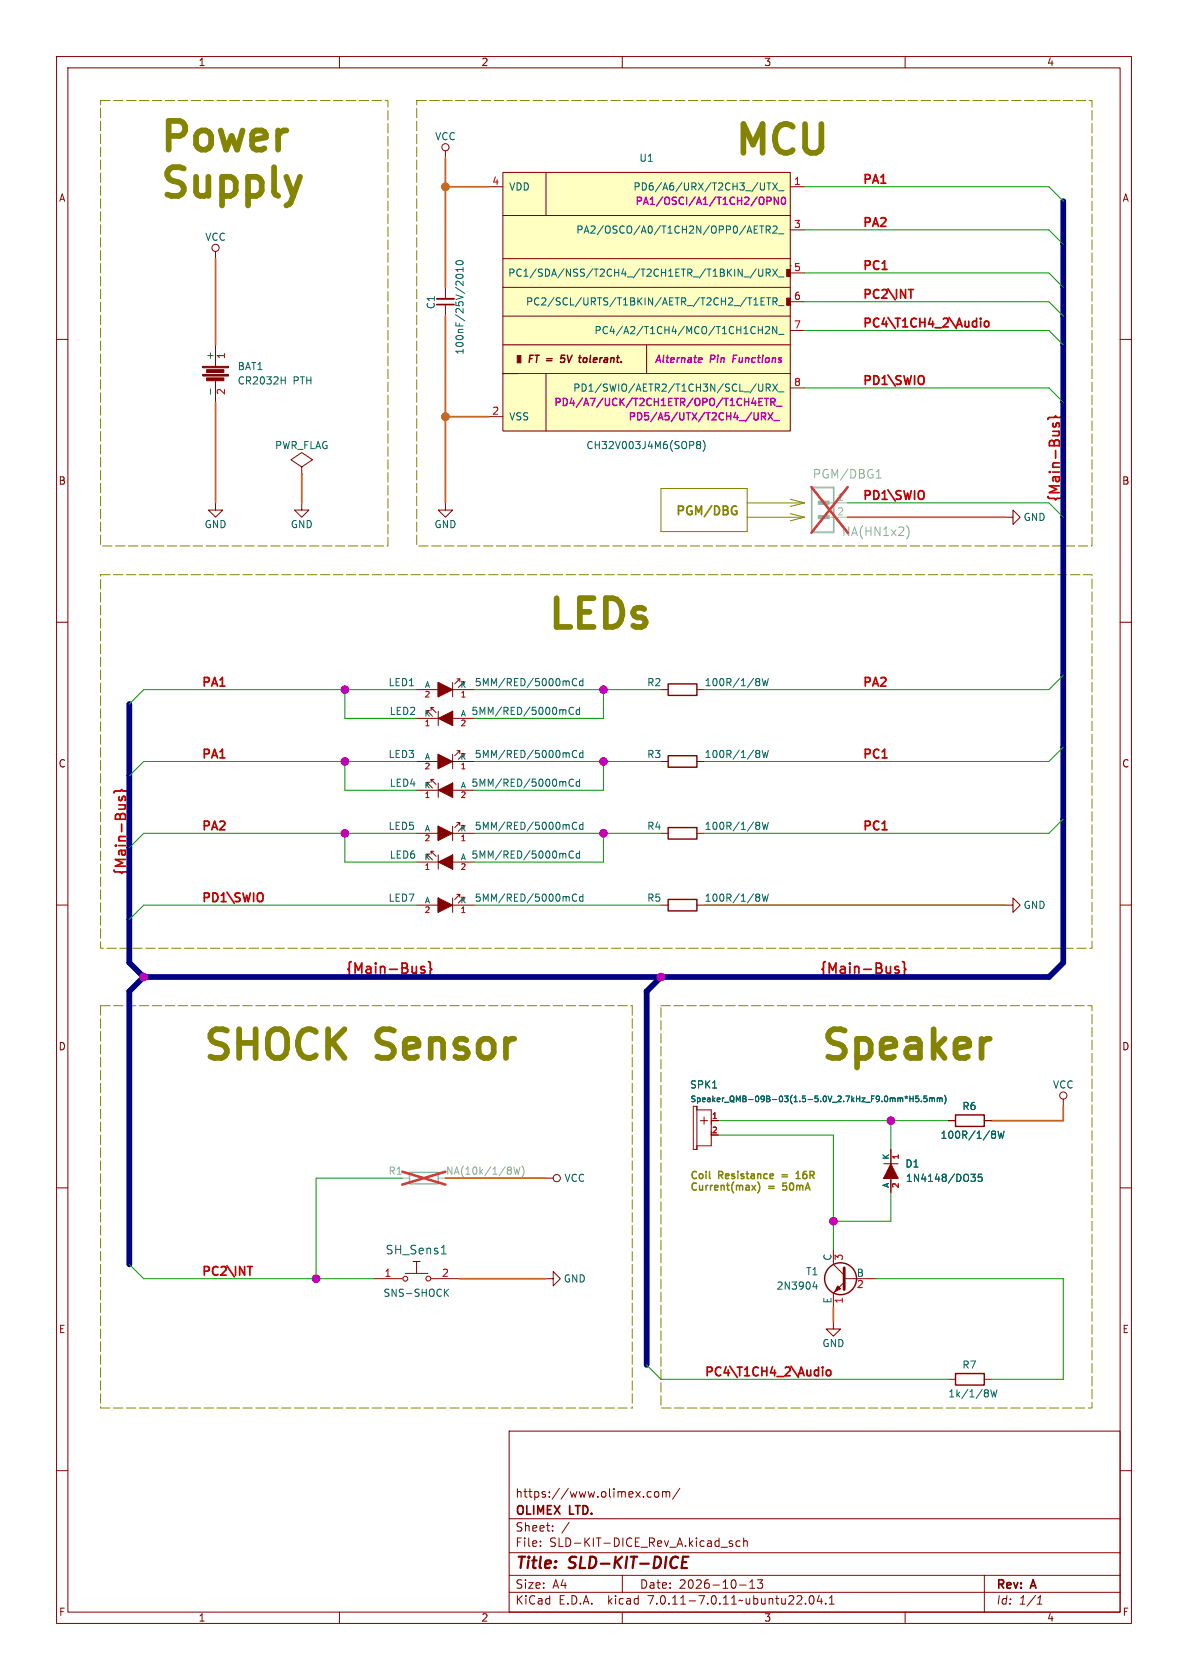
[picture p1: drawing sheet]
<svg xmlns="http://www.w3.org/2000/svg" width="210mm" height="297mm" viewBox="0 0 210 297" stroke-linecap="round" stroke-linejoin="round" font-family="sans-serif">
<g fill="none" stroke="#840000" stroke-width=".18">
<path d="M10 10h190v277h-190zM12 12h186v273h-186zM60 10v2M110 10v2M160 10v2M78.7 26.7v1.2M86.4 33h2.5M88.9 30.5h50.8v45.7h-50.8zM88.9 38.1h50.8M96.5 30.5v7.6M139.7 33h2.5M10 60h2"/>
<path d="M38.1 44.5v1.2M78.7 50.8v2M78.7 54v1.9M88.9 55.9h50.8M88.9 50.8h50.8M88.9 45.7h50.8M139.7 47h.1M139.7 40.6h2.5M139.7 48.3h2.5M139.7 53.3h2.5M139.7 58.4h2.5M198 60h2"/>
<path d="M38.1 61v3.8M38.1 67.3v3.8M86.4 73.7h2.5M88.9 61h50.8M91.4 66h-2.5h50.8M96.5 66v10.2M114.3 61v5M139.7 68.6h2.5M38.1 88.9v1.3h1.3l-1.3 1.2-1.3-1.2h1.3M53.3 82.6l1.9-1.3-1.9-1.3-1.9 1.3 1.9 1.3v1.2M53.3 83.8h.1M53.3 88.9v1.3h1.3l-1.3 1.2-1.2-1.2h1.2"/>
<path d="M78.7 88.9v1.3h1.3l-1.3 1.2-1.2-1.2h1.2M177.8 91.4h1.3v-1.2l1.2 1.2-1.2 1.3v-1.3M10 110h2M198 110h2M73.7 139.7h3.8M73.7 134.6h3.8M73.7 127h3.8M73.7 121.9h3.8M75.9 138.3h-.5l1.1 1M75.9 125.6h-.5l1.1 1M76.2 138.3v-.5l.9 .9M76.2 125.6v-.5l.9 .9"/>
<path d="M76.2 137.8h.5M76.2 125.1h.5M77.5 133.4v2.5zM77.5 120.7v2.5zM77.5 125.7v2.6M77.5 138.4v2.6M80 138.4v2.6zM80 125.7v2.6zM80 120.7v2.5M80 133.4v2.5M80 139.7h3.8M80 134.6h3.8"/>
<path d="M80 127h3.8M80 121.9h3.8M80.8 132.7h.5M80.8 120h.5M81.3 133.2v-.5l-.9 .9M81.3 120.5v-.5l-.9 .9M116.8 134.6h1.3M116.8 121.9h1.3M123.2 134.6h1.3M123.2 121.9h1.3M10 160h2M73.7 152.4h3.8"/>
<path d="M73.7 147.3h3.8M75.9 151h-.5l1.1 1M76.2 151v-.5l.9 .9M76.2 150.5h.5M77.5 158.8v2.5zM77.5 146.1v2.5zM77.5 151.1v2.6M80 151.1v2.6zM80 152.4h3.8M80 146.1v2.5M80 158.8v2.5M80 147.3h3.8"/>
<path d="M80.8 158.1h.5M80.8 145.4h.5M81.3 158.6v-.5l-.9 .9M81.3 145.9v-.5l-.9 .9M116.8 147.3h1.3M123.2 147.3h1.3M198 160h2M73.7 160h3.8M80 160h3.8M116.8 160h1.3M123.2 160h1.3M177.8 160h1.3v-1.2l1.2 1.2-1.2 1.3v-1.3"/>
<path d="M122.6 195.6v7.6h.6v-7.6M123.2 196.2h2.5v6.4h-2.5M123.8 198.1h1.3M124.5 197.5v1.3M125.7 198.1h1.3M167.6 198.1h1.3M174 198.1h1.3M188 194.3v1.3M10 210h2M96.5 208.3h1.3M125.7 200.7h1.3M156.2 208.3h2.5z"/>
<path d="M156.2 205.7h2.5M157.5 203.2v2.5M157.5 208.3v2.5M198 210h2M66 226.1h5.1M71.7 225.1h3.9M73 223h1.3M73.6 223.1v1.9M76.2 226.1h5.1M96.5 226.1h1.3v1.2l1.3-1.2-1.3-1.3v1.3M147.3 233.7v1.2h-1.3l1.3 1.3 1.3-1.3h-1.3M147.3 221v2.5l1.9 1.9"/>
<path d="M149.2 226.7l-1.9 1.9v2.5M149.2 226.1h5.7M10 260h2M90 253h108v32h-108zM167.6 243.8h1.3M174 243.8h1.3M198 260h2M90 278.5h108M90 274.5h108M90 268.5h108M95.5 273.2v.2M95.5 272.5v.1"/>
<path d="M97.7 270.5v.2M97.7 269.8v.1M100.6 269.1l-1.3 1.9M110 278.5v3M115.1 263.8l-.4-.1-.3 .3v.4l.1 .2h.6M115.8 263.8l.4-.1 .3 .3v.4l-.3 .3-.4-.1-.1-.2v-.4zM117.1 263.8l.4-.1 .2 .2M117.1 263.7v1M117.7 263.9l.3-.2 .3 .1 .1 .9M117.7 263.9v.8M120.2 263.1l-1.3 1.9M129.5 272.5l-.4-.1-.2 .2 .1 .2 .5 .2v.3h-.6"/>
<path d="M130.8 272.5l-.4-.1-.3 .3v.4l.2 .2h.5M131.5 272.5l.2-.1 .3 .1 .1 .9M131.5 271.9v1.5M132.5 279.7l.5-.4v1.5M133.9 279.3h.9l-.5 .6 .5 .1v.6l-.3 .2h-.4l-.2-.2M174 278.5v6.5M60 285v2M90 281.5h108M110 285v2M130.8 280.2h1.1M132.5 280.8h.9M142.4 283.4v.2"/>
<path d="M143.2 282.2l.2-.1a.81 .81 0 0 1 .6 .6 .81 .81 0 0 1-.3 .8l-.2 .1a.81 .81 0 0 1-.3-1.4zM144.8 282l-.3 1.1h.9M145.2 282.6v1M146 283.4v.2M146.6 283.6h.9M146.6 282.5l.4-.4v1.5M160 285v2M183.3 283.6h.9M183.6 282.4l.3-.3-.2 1.5"/>
<circle cx="78.7" cy="26" r=".63"/>
<circle cx="38.1" cy="43.8" r=".63"/>
<circle cx="188" cy="193.7" r=".63"/>
<circle cx="98.4" cy="208.3" r=".63"/>
<circle cx="71.7" cy="226.1" r=".43"/>
<circle cx="75.7" cy="226" r=".43"/>
</g>
<path d="M120.6 276.2h.7M121.7 275.2h-1l-.2 2h.9" fill="none" stroke="#840000" stroke-width=".4"/>
<path d="M149.2 224.2v3.8" fill="none" stroke="#840000" stroke-width=".51"/>
<g fill="#840000" stroke="#840000" stroke-width=".18">
<path d="M148.1 227.3l.5 .5-1 .5z"/>
<path d="M77.5 152.4l2.5-1.3v2.6z"/>
<path d="M77.5 158.8l2.5 1.2-2.5 1.3z"/>
<path d="M77.5 139.7l2.5-1.3v2.6z"/>
<path d="M77.5 133.4l2.5 1.2-2.5 1.3z"/>
<path d="M77.5 127l2.5-1.3v2.6z"/>
<path d="M77.5 146.1l2.5 1.2-2.5 1.3z"/>
<path d="M35.8 66.2h4.6v.3h-4.6z"/>
<path d="M35.8 64.8h4.6v.2h-4.6z"/>
<path d="M36.5 66.8h3.1v.5h-3.1z"/>
<path d="M36.5 65.4h3.1v.5h-3.1z"/>
<path d="M91.4 62.9h.7v1.2h-.7z"/>
<path d="M139.1 52.7h.6v1.3h-.6z"/>
<path d="M139.1 47.6h.6v1.3h-.6z"/>
<path d="M77.5 120.7l2.5 1.2-2.5 1.3z"/>
<path d="M157.5 205.7l1.2 2.6h-2.5z"/>
</g>
<g fill="none" stroke="#840000" stroke-width=".25">
<path d="M99.1 64h.1M102.3 63.2h.5M102.4 64l.3 .1M118.1 133.6h5.1v2h-5.1zM118.1 120.9h5.1v2h-5.1zM118.1 146.3h5.1v2h-5.1zM118.1 159h5.1v2h-5.1zM168.9 197.1h5.1v2h-5.1zM168.9 242.8h5.1v2.1h-5.1z"/>
<circle cx="148.6" cy="226.1" r="2.82"/>
</g>
<g fill="none" stroke="#006464" stroke-width=".18">
<path d="M133.3 39.9h.6M134.3 39.9h.7M134.7 39.9v1.3M135.1 32.3v1.1l-.2 .2M135.6 32.3h.7M135.9 32.3v1.3M136.6 32.3l.8 1.3M137.4 32.3l-.8 1.3M137.6 33.7h1M80.7 46.3a.75 .75 0 0 1 1.2 .2 .72 .72 0 0 1-1.3-.1zM81.1 49.2l-.4-.1-.1-.2a.68 .68 0 0 1 .6-.4 .68 .68 0 0 1 .7 .4l-.2 .2-.3 .1M81.9 47.3v.7"/>
<path d="M81.9 47.6h-1.3l.4 .4M133.3 53.9h.7M133.3 53l.3-.4v1.3M133.3 41.2h.6M133.7 47.5l-1.1 1.6M134 58.3h.8M134.1 47.6v1l.3 .2h.3l.1-.2v-1M134.5 53.3h.5M134.8 57.7v1.3M135.1 52.6h-.6v1.3h.6M135.3 57.9l.5-.2 .2 .4-.7 .9h.7M135.4 40.6h.6l.2-.2-.1-.3-.7-.2v1.3"/>
<path d="M135.4 48.2h.6l.2-.2-.1-.3-.7-.1v1.2M135.5 52.6h.7M135.7 40.6l.5 .6M135.7 48.2l.5 .6M135.9 52.6v1.3M136.6 47.6l.8 1.2M136.6 53.3h.7l.1-.2-.1-.3-.7-.2v1.3M136.6 40.1l.5-.2 .3 .4-.8 .9h.8M137 53.3l.4 .6M137.3 57.7v1.3l-.7-1.3v1.3M137.4 47.6l-.8 1.2M137.6 41.3h1"/>
<path d="M137.6 49h1M137.6 54h1M137.6 59.1h1M37.2 68.7v1M49.7 67.2h.7M50.4 66.6v1.3M123.4 78.6l-.3-.2 .3-.4h.2l.3 .3-.3 .3M123.4 78.6l-.3 .2 .1 .4 .2 .1h.3l.2-.2v-.3l-.3-.2M123.4 78.6h.2M124.3 77.9a1.46 1.46 0 0 1 0 1.9M134.8 67.9v1.1l-.2 .2-.4-.2M135.4 68.6l.6-.1 .2-.2-.1-.3-.7-.1v1.3"/>
<path d="M135.7 68.6l.5 .6M136.6 67.9l.8 1.3M137.4 67.9l-.8 1.3M137.6 69.3h1M103 120v1.2M133.8 120h.3l.2 .2-.2 .3M134.7 120l.3 1.2 .3-.9 .2 .9 .3-1.2M101.4 125.2a.6 .6 0 0 0-.9 .4 .6 .6 0 0 0 .6 .7l.3-.1M101.4 137.9a.6 .6 0 0 0-.9 .4 .6 .6 0 0 0 .6 .7l.3-.1M102 120.1a.6 .6 0 0 0-.9 .4 .6 .6 0 0 0 .6 .7l.3-.1M102 132.8a.6 .6 0 0 0-.9 .4 .6 .6 0 0 0 .6 .7l.3-.1M102.5 125v1.3"/>
<path d="M102.5 137.7v1.3M102.5 125.5h-.4l-.2 .2 .1 .5h.5M102.5 138.2h-.4l-.2 .2 .1 .5h.5M103 120.4h-.3l-.3 .2 .2 .6h.4M103 133.1h-.3l-.3 .2 .2 .6h.4M103 132.7v1.2M133.8 132.7h.3l.2 .2-.2 .3M133.8 133.2h.3M133.8 120.5h.3M134.1 133.2l.2 .2v.3l-.1 .2h-.4M134.1 120.5l.2 .2v.3l-.1 .2h-.4M134.7 132.7l.3 1.2 .3-.9 .2 .9 .3-1.2"/>
<path d="M101.4 150.6a.6 .6 0 0 0-.9 .4 .6 .6 0 0 0 .6 .7l.3-.1M102 158.2a.6 .6 0 0 0-.9 .4 .6 .6 0 0 0 .6 .7l.3-.1M102 145.5a.6 .6 0 0 0-.9 .4 .6 .6 0 0 0 .6 .7l.3-.1M102.5 150.9h-.4l-.2 .2 .1 .5h.5M102.5 150.4v1.3M103 145.8h-.3l-.3 .2 .2 .6h.4M103 158.5h-.3l-.3 .2 .2 .6h.4M103 145.4v1.2M103 158.1v1.2M133.8 158.1h.3l.2 .2-.2 .3M133.8 145.4h.3l.2 .2-.2 .3M133.8 145.9h.3"/>
<path d="M133.8 158.6h.3M134.1 158.6l.2 .2v.3l-.1 .2h-.4M134.1 145.9l.2 .2v.3l-.1 .2h-.4M134.7 145.4l.3 1.2 .3-.9 .2 .9 .3-1.2M134.7 158.1l.3 1.2 .3-.9 .2 .9 .3-1.2M126 192.3h.7M160 193.9l.2 .1M160.2 193.8v.2M160.2 194l-.1 .2M160.2 194l.2 .2M160.5 193.9l-.3 .1M160.8 193.8v1"/>
<path d="M160.8 194.2h.6M161.4 193.8v1M162.4 193.8h-.5v.4h.4l.1 .5-.2 .1-.3-.1M162.9 194.7v.1M163.8 193.8h-.4l-.1 .4h.5v.5l-.1 .1-.4-.1M164.3 194.1v.7M164.3 194.2l.3-.1 .2 .1M164.8 194.2l.1-.1h.2l.1 .7M164.8 194.2v.6M165.7 194.2l.3-.1 .1 .1M165.7 194.1v.7M166.1 194.2l.2-.1h.2l.1 .7"/>
<path d="M166.1 194.2v.6M166.9 193.6a1.16 1.16 0 0 1 0 1.6M175.5 200h.3l.2 .2-.2 .3M176.4 200l.3 1.2 .3-.9 .2 .9 .3-1.2M171.6 207.6h.8l-.4 .5 .4 .1v.4l-.2 .3h-.4M173.6 207.6h-.6l-.1 .6 .2-.1h.4l.1 .2v.4l-.2 .2-.5-.2M175.5 200.5h.3M175.8 200.5l.2 .3v.2l-.1 .2h-.4M78 221.7h.9M78.7 228.5l.6 .7M79.3 227.9l-.7 .7M144 226.6l-.3 .9h.8"/>
<path d="M144.3 227.1v.8M174.6 245.8l.1 .1-.1 .3M174.6 246.3l.1 .2-.1 .4M175.1 245.7l.4 1.3 .2-.9 .2 .9 .3-1.3"/>
</g>
<path d="M77.2 52.8h3.1" fill="none" stroke="#840000" stroke-width=".33"/>
<path d="M77.2 53.8h3.1" fill="none" stroke="#840000" stroke-width=".3"/>
<path d="M88.9 30.5h50.8v45.7h-50.8z" fill="#ffffc2" stroke="#ffffc2" stroke-width=".18"/>
<g fill="none" stroke="#c200c2" stroke-width=".25">
<path d="M135.6 35.5h.6l.1-.2v-.3l-.7-.1v1.2M137.6 34.9v1.2l-.7-1.2v1.2M138.3 34.9h.1a.68 .68 0 0 1 .5 .6 .68 .68 0 0 1-.5 .6 .84 .84 0 0 1-.1-1.2zM123.7 63.2l.4 .1v.2l-.6 .2M124 64l-.2 .1M132.9 71.3h.8M134.2 71h.4M134.6 73.6h.6l.1-.2v-.3l-.7-.1v1.2M134.8 70.4h-.6v1.3h.6M134.9 73.6l.4 .6M135.1 70.4h.8M135.5 70.4v1.3"/>
<path d="M135.8 73l.8 1.2M136.3 71.1l.6-.1 .1-.2-.1-.3-.6-.1v1.3M136.6 71.1l.4 .6M136.6 73l-.8 1.2M136.8 74.4h1M137.3 71.8h.9"/>
</g>
<g fill="none" stroke="#a1a1a1" stroke-width=".18">
<path d="M143.4 86.1h4v8.1h-4zM143.5 86.3h3.8v7.7h-3.8zM144.7 91.1h1.9v.6h-1.9zM144.7 88.6h1.9v.6h-1.9zM144.7 91.2h1.8v.4h-1.8zM144.7 91.3h1.7v.2h-1.7zM144.7 88.7h1.8v.4h-1.8zM144.7 91.4h1.7v.1h-1.7zM144.7 88.8h1.7v.1h-1.7zM144.8 88.8h1.7v.2h-1.7zM146.6 91.4h3.3M146.6 88.9h3.3"/>
<path d="M71.1 208.3h1.3M77.5 208.3h1.2"/>
</g>
<path d="M154.9 84.5h.9M155 83.4l.3-.4v1.5M160.3 92.9a1.75 1.75 0 0 1 0 2.4M90.3 206.4v.3M90.3 207v.5M90.8 206.3l.3 1.3 .3-.9 .2 .9 .3-1.3M92.3 206.1a1.46 1.46 0 0 1 0 2" fill="none" stroke="#989898" stroke-width=".18"/>
<path d="M143.4 86.1l6.5 8.1M149.9 86.1l-6.5 8.1M71.1 207.1l7.6 2.3M78.7 207.1l-7.6 2.3" fill="none" stroke="#eb3a3d" stroke-width=".46"/>
<path d="M72.4 207.3h5.1v2h-5.1z" fill="none" stroke="#a1a1a1" stroke-width=".25"/>
<g fill="none" stroke="#c20000" stroke-width=".3">
<path d="M160.6 51.2h.9M174.1 56.9l.2-.1 .4 .1 .1 .6-.1 .2-.4 .1-.2-.2zM185.2 74.1l.3-.3h.8l.3-.3 .3 .3h.8l.3 .3M186.2 74.8l-.1 .4M186.7 75.2l.1-.4 .2-.1 .3 .3v.3M20.1 140.2l.3-.4h.8l.3-.2 .3 .2h.8l.3 .4M21.1 140.9l-.1 .4M21.6 141.3l.1-.4 .2-.1 .3 .2v.4M74.6 171.4l.4 .1 .1 .3-.2 .2h-.4M74.6 170.9h.4M75.7 170l.4 .3v.8l.2 .3-.2 .2v.9l-.4 .2M158.4 171.4l.5 .1 .1 .3-.3 .2h-.3"/>
<path d="M158.4 170.9h.5M159.5 170l.4 .3v.8l.2 .3-.2 .2v.9l-.4 .2M43.7 223.9h.9M146.1 242.3l.3-.1 .4 .1 .1 .6-.2 .2-.3 .1-.3-.1z"/>
</g>
<path d="M134 209a1.47 1.47 0 0 1-.1 1.9M138.4 210.3h.1M138.4 209.1v.6M140.7 208.4h.7M140.7 207.4l.4-.3v1.3" fill="none" stroke="#848400" stroke-width=".25"/>
<path d="M174.5 183.6h.5" fill="none" stroke="#848400" stroke-width="1"/>
<path d="M130 90.3h.2v.5l-.2 .2M130 89.5h.2" fill="none" stroke="#848400" stroke-width=".3"/>
<path d="M17.8 17.8h50.8v78.7h-50.8v-78.7M73.7 17.8h119.3v78.7h-119.3v-78.7M17.8 101.6h175.2v66h-175.2v-66M17.8 177.8v71.1M17.8 177.8h94M111.8 177.8v71.1M116.8 177.8h76.2v71.1h-76.2v-71.1M17.8 248.9h94" fill="none" stroke="#848400" stroke-width=".18" stroke-dasharray="1.7 .6"/>
<path d="M116.8 86.4h15.3v7.6h-15.3zM132.1 88.9h10.1M132.1 91.4h10.1M139.7 90.8l2.5 .6M139.7 88.3l2.5 .6M142.2 91.4l-2.5 .7M142.2 88.9l-2.5 .6" fill="none" stroke="#848400" stroke-width=".18"/>
<path d="M188 35.6v134.6l-2.6 2.5h-160M22.9 124.5v45.7l2.5 2.5M25.4 172.7l-2.5 2.6v48.2M116.8 172.7l-2.5 2.6v66" fill="none" stroke="#000084" stroke-width="1"/>
<g fill="none" stroke="#c60" stroke-width=".3">
<path d="M78.7 33h7.7M78.7 27.9v22.9M38.1 45.7v15.3M78.7 55.9v33M38.1 71.1v17.8M78.7 73.7h7.7M53.3 83.8v5.1M149.9 91.4h27.9M124.5 160h53.3M188 195.6v2.5h-12.7M78.7 208.3h17.8M81.3 226.1h15.2"/>
<path d="M147.3 231.1v2.6"/>
</g>
<g fill="none" stroke="#009600" stroke-width=".18">
<path d="M142.2 33h43.2l2.6 2.6M142.2 40.6h43.2l2.6 2.6M142.2 58.4h43.2l2.6 2.6M142.2 48.3h43.2l2.6 2.5M142.2 53.3h43.2l2.6 2.6M142.2 68.6h43.2l2.6 2.5M149.9 88.9h35.5l2.6 2.5M188 119.4l-2.6 2.5h-60.9M61 121.9v5.1h12.7M61 134.6v5.1h12.7M73.7 121.9h-48.3l-2.5 2.6M73.7 134.6h-48.3l-2.5 2.6"/>
<path d="M83.8 121.9h33M83.8 134.6h33M106.7 134.6v5.1h-22.9M106.7 121.9v5.1h-22.9M188 132.1l-2.6 2.5h-60.9M61 147.3v5.1h12.7M73.7 147.3h-48.3l-2.5 2.6M83.8 147.3h33M106.7 147.3v5.1h-22.9M188 144.8l-2.6 2.5h-60.9M73.7 160h-48.3l-2.5 2.6M83.8 160h33"/>
<path d="M127 198.1h40.6M157.5 198.1v5.1M71.1 208.3h-15.2v17.8M127 200.7h20.3v20.3M157.5 210.8v5.1h-10.2M22.9 223.5l2.5 2.6h40.6M154.9 226.1h33.1v17.7h-12.7M114.3 241.3l2.5 2.5h50.8"/>
</g>
<g fill="#c200c2" stroke="#c200c2" stroke-width=".18">
<circle cx="116.8" cy="172.7" r=".69"/>
<circle cx="25.4" cy="172.7" r=".69"/>
<circle cx="55.9" cy="226.1" r=".69"/>
<circle cx="106.7" cy="121.9" r=".69"/>
<circle cx="157.5" cy="198.1" r=".69"/>
<circle cx="61" cy="147.3" r=".69"/>
<circle cx="61" cy="121.9" r=".69"/>
<circle cx="61" cy="134.6" r=".69"/>
<circle cx="106.7" cy="134.6" r=".69"/>
<circle cx="106.7" cy="147.3" r=".69"/>
<circle cx="147.3" cy="215.9" r=".69"/>
</g>
<g fill="#c60" stroke="#c60" stroke-width=".18">
<circle cx="78.7" cy="73.7" r=".69"/>
<circle cx="78.7" cy="33" r=".69"/>
</g>
<g font-size="7.1" fill="#848400">
<text x="27.9" y="27.1">Power</text>
<text x="129.5" y="27.7">MCU</text>
<text x="27.9" y="35.3">Supply</text>
<text x="96.5" y="111.5">LEDs</text>
<text x="35.6" y="187.7">SHOCK</text>
<text x="67.1" y="187.7">Sensor</text>
<text x="144.8" y="187.7">Speaker</text>
</g>
<g font-size="2.8" fill="#840000">
<text x="91" y="277.9">Title:</text>
<text x="100.7" y="277.9">SLD-KIT-DICE</text>
</g>
<g font-size="2.5" fill="#c20000">
<text x="187.5" y="88.9" transform="rotate(-90 187.5 88.9)">{Main-Bus}</text>
<text x="22.4" y="154.9" transform="rotate(-90 22.4 154.9)">{Main-Bus}</text>
<text x="61" y="172.3">{Main-Bus}</text>
<text x="144.8" y="172.3">{Main-Bus}</text>
</g>
<g font-size="2.1" fill="#c20000">
<text x="152.4" y="32.6">PA1</text>
<text x="152.4" y="40.2">PA2</text>
<text x="152.4" y="47.8">PC1</text>
<text x="152.4" y="52.9">PC2\INT</text>
<text x="152.4" y="58">PC4\T1CH4_2\Audio</text>
<text x="152.4" y="68.2">PD1\SWIO</text>
<text x="152.4" y="88.5">PD1\SWIO</text>
<text x="35.6" y="121.5">PA1</text>
<text x="152.4" y="121.5">PA2</text>
<text x="35.6" y="134.2">PA1</text>
<text x="152.4" y="134.2">PC1</text>
<text x="35.6" y="146.9">PA2</text>
<text x="152.4" y="146.9">PC1</text>
<text x="35.6" y="159.6">PD1\SWIO</text>
<text x="35.6" y="225.6">PC2\INT</text>
<text x="124.5" y="243.4">PC4\T1CH4_2\Audio</text>
</g>
<g font-size="2.1" fill="#989898">
<text x="143.6" y="84.8">PGM/DBG1</text>
<text x="148.7" y="95">NA(HN1x2)</text>
</g>
<text font-size="2.1" fill="#848400" x="119.4" y="91.2">PGM/DBG</text>
<text font-size="2.1" fill="#006464" x="68.1" y="222">SH_Sens1</text>
<g font-size="2.1" fill="#840000">
<text x="91" y="268.2">OLIMEX</text>
<text x="91" y="265">https://www.olimex.com/</text>
<text x="100.8" y="268.2">LTD.</text>
<text x="91" y="273.7">File:</text>
<text x="91" y="271">Sheet:</text>
<text x="97.1" y="273.7">SLD-KIT-DICE_Rev_A.kicad_sch</text>
<text x="91" y="281.1">Size:</text>
<text x="97.7" y="281.1">A4</text>
<text x="113" y="281.1">Date:</text>
<text x="120" y="281.1">2026-10-13</text>
<text x="176" y="281.3">Rev:</text>
<text x="182.4" y="281.3">A</text>
<text x="91" y="283.9">KiCad</text>
<text x="98.7" y="283.9">E.D.A.</text>
<text x="107.6" y="283.9">kicad</text>
<text x="114.9" y="283.9">7.0.11-7.0.11~ubuntu22.04.1</text>
<text x="176" y="283.9">Id:</text>
<text x="180.1" y="283.9">1/1</text>
</g>
<g font-size="1.8" fill="#840000">
<text x="35" y="11.9">1</text>
<text x="85" y="11.9">2</text>
<text x="135" y="11.9">3</text>
<text x="185" y="11.9">4</text>
<text x="10.3" y="35.9">A</text>
<text x="198.4" y="35.9">A</text>
<text x="93" y="64.5">FT =</text>
<text x="99.6" y="64.5">5V</text>
<text x="103.3" y="64.5">tolerant.</text>
<text x="10.3" y="85.9">B</text>
<text x="198.3" y="85.9">B</text>
<text x="10.3" y="135.9">C</text>
<text x="198.3" y="135.9">C</text>
<text x="10.3" y="185.9">D</text>
<text x="198.3" y="185.9">D</text>
<text x="10.3" y="235.9">E</text>
<text x="198.3" y="235.9">E</text>
<text x="10.3" y="285.9">F</text>
<text x="35" y="286.9">1</text>
<text x="85" y="286.9">2</text>
<text x="135" y="286.9">3</text>
<text x="185" y="286.9">4</text>
<text x="198.4" y="285.9">F</text>
</g>
<g font-size="1.8" fill="#006464">
<text x="76.8" y="25">VCC</text>
<text x="112.9" y="28.8">U1</text>
<text x="89.9" y="33.9">VDD</text>
<text x="111.9" y="33.9">PD6/A6/URX/T2CH3_/UTX_</text>
<text x="101.8" y="41.5">PA2/OSCO/A0/T1CH2N/OPP0/AETR2_</text>
<text x="36.2" y="42.8">VCC</text>
<text x="89.7" y="49.1">PC1/SDA/NSS/T2CH4_/T2CH1ETR_/T1BKIN_/URX_</text>
<text x="77.1" y="54.8" transform="rotate(-90 77.1 54.8)">C1</text>
<text x="92.9" y="54.2">PC2/SCL/URTS/T1BKIN/AETR_/T2CH2_/T1ETR_</text>
<text x="105" y="59.3">PC4/A2/T1CH4/MCO/T1CH1CH2N_</text>
<text x="37.8" y="63.8" transform="rotate(-90 37.8 63.8)">+</text>
<text x="41.9" y="65.6">BAT1</text>
<text x="82.1" y="62.8" transform="rotate(-90 82.1 62.8)">100nF/25V/2010</text>
<text x="41.9" y="68.2">CR2032H</text>
<text x="51.8" y="68.2">PTH</text>
<text x="101.2" y="69.4">PD1/SWIO/AETR2/T1CH3N/SCL_/URX_</text>
<text x="89.9" y="74.5">VSS</text>
<text x="48.5" y="79.6">PWR_FLAG</text>
<text x="103.6" y="79.6">CH32V003J4M6(SOP8)</text>
<text x="36.1" y="93.6">GND</text>
<text x="51.3" y="93.6">GND</text>
<text x="76.7" y="93.6">GND</text>
<text x="180.8" y="92.3">GND</text>
<text x="68.6" y="121.5">LED1</text>
<text x="83.8" y="121.5">5MM/RED/5000mCd</text>
<text x="114.3" y="121.5">R2</text>
<text x="124.5" y="121.5">100R/1/8W</text>
<text x="68.8" y="126.6">LED2</text>
<text x="83.2" y="126.6">5MM/RED/5000mCd</text>
<text x="68.6" y="134.2">LED3</text>
<text x="83.8" y="134.2">5MM/RED/5000mCd</text>
<text x="114.3" y="134.2">R3</text>
<text x="124.5" y="134.2">100R/1/8W</text>
<text x="68.8" y="139.3">LED4</text>
<text x="83.2" y="139.3">5MM/RED/5000mCd</text>
<text x="68.6" y="146.9">LED5</text>
<text x="83.8" y="146.9">5MM/RED/5000mCd</text>
<text x="114.3" y="146.9">R4</text>
<text x="124.5" y="146.9">100R/1/8W</text>
<text x="68.8" y="152">LED6</text>
<text x="83.2" y="152">5MM/RED/5000mCd</text>
<text x="68.6" y="159.6">LED7</text>
<text x="83.8" y="159.6">5MM/RED/5000mCd</text>
<text x="114.3" y="159.6">R5</text>
<text x="124.5" y="159.6">100R/1/8W</text>
<text x="180.8" y="160.9">GND</text>
<text x="121.9" y="192.6">SPK1</text>
<text x="170" y="196.4">R6</text>
<text x="186" y="192.6">VCC</text>
<text x="166.2" y="201.5">100R/1/8W</text>
<text x="99.7" y="209.1">VCC</text>
<text x="159.9" y="206.6">D1</text>
<text x="160" y="209.1">1N4148/DO35</text>
<text x="99.6" y="226.9">GND</text>
<text x="142.4" y="225.7">T1</text>
<text x="147.1" y="223" transform="rotate(-90 147.1 223)">C</text>
<text x="151.3" y="225.8">B</text>
<text x="67.7" y="229.5">SNS-SHOCK</text>
<text x="137.2" y="228.2">2N3904</text>
<text x="147.1" y="230.5" transform="rotate(-90 147.1 230.5)">E</text>
<text x="145.3" y="238.4">GND</text>
<text x="170" y="242.2">R7</text>
<text x="167.5" y="247.2">1k/1/8W</text>
</g>
<g font-size="1.8" fill="#a90000">
<text x="86.9" y="32.8">4</text>
<text x="140.3" y="32.8">1</text>
<text x="140.3" y="40.4">3</text>
<text x="140.3" y="48">5</text>
<text x="140.3" y="53.1">6</text>
<text x="140.3" y="58.2">7</text>
<text x="40.1" y="63.6" transform="rotate(-90 40.1 63.6)">1</text>
<text x="40.1" y="69.9" transform="rotate(-90 40.1 69.9)">2</text>
<text x="140.3" y="68.3">8</text>
<text x="86.9" y="73.4">2</text>
<text x="67.9" y="225.8">1</text>
<text x="78" y="225.8">2</text>
<text x="149.3" y="223" transform="rotate(-90 149.3 223)">3</text>
<text x="149.3" y="230.6" transform="rotate(-90 149.3 230.6)">1</text>
<text x="151.4" y="228">2</text>
</g>
<g font-size="1.8" fill="#c200c2">
<text x="112.1" y="36.6">PA1/OSCI/A1/T1CH2/OPN0</text>
<text x="115.5" y="64.5">Alternate</text>
<text x="125.5" y="64.5">Pin</text>
<text x="130" y="64.5">Functions</text>
<text x="97.7" y="72.1">PD4/A7/UCK/T2CH1ETR/OPO/T1CH4ETR_</text>
<text x="110.9" y="74.7">PD5/A5/UTX/T2CH4_/URX_</text>
</g>
<g font-size="1.8" fill="#aaa">
<text x="147.9" y="88.6">1</text>
<text x="147.9" y="91.2">2</text>
</g>
<g font-size="1.8" fill="#989898">
<text x="68.6" y="207.9">R1</text>
<text x="78.7" y="207.9">NA(10k/1/8W)</text>
</g>
<g font-size="1.8" fill="#848400">
<text x="121.9" y="208.5">Coil</text>
<text x="127.1" y="208.5">Resistance</text>
<text x="138.8" y="208.5">=</text>
<text x="141.8" y="208.5">16R</text>
<text x="121.9" y="210.6">Current(max)</text>
<text x="135.9" y="210.6">=</text>
<text x="139" y="210.6">50mA</text>
</g>
<g font-size="1.4" fill="#a90000">
<text x="75" y="123.6">2</text>
<text x="81.3" y="123.6">1</text>
<text x="75" y="128.7">1</text>
<text x="81.3" y="128.7">2</text>
<text x="75" y="136.3">2</text>
<text x="81.3" y="136.3">1</text>
<text x="75" y="141.4">1</text>
<text x="81.3" y="141.4">2</text>
<text x="75" y="149">2</text>
<text x="81.3" y="149">1</text>
<text x="75" y="154.1">1</text>
<text x="81.3" y="154.1">2</text>
<text x="75" y="161.7">2</text>
<text x="81.3" y="161.7">1</text>
<text x="125.8" y="197.9">1</text>
<text x="125.8" y="200.4">2</text>
<text x="159.2" y="205.1" transform="rotate(-90 159.2 205.1)">1</text>
<text x="159.2" y="210.2" transform="rotate(-90 159.2 210.2)">2</text>
</g>
<g font-size="1.4" fill="#006464">
<text x="75" y="121.7">A</text>
<text x="81.3" y="121.7">K</text>
<text x="74.9" y="126.7">K</text>
<text x="81.4" y="126.7">A</text>
<text x="75" y="134.4">A</text>
<text x="81.3" y="134.4">K</text>
<text x="74.9" y="139.4">K</text>
<text x="81.4" y="139.4">A</text>
<text x="75" y="147.1">A</text>
<text x="81.3" y="147.1">K</text>
<text x="74.9" y="152.1">K</text>
<text x="81.4" y="152.1">A</text>
<text x="75" y="159.8">A</text>
<text x="81.3" y="159.8">K</text>
<text x="122" y="195">Speaker_QMB-09B-03(1.5-5.0V_2.7kHz_F9.0mm*H5.5mm)</text>
<text x="157.2" y="205.1" transform="rotate(-90 157.2 205.1)">K</text>
<text x="157.2" y="210.1" transform="rotate(-90 157.2 210.1)">A</text>
</g>
</svg>
